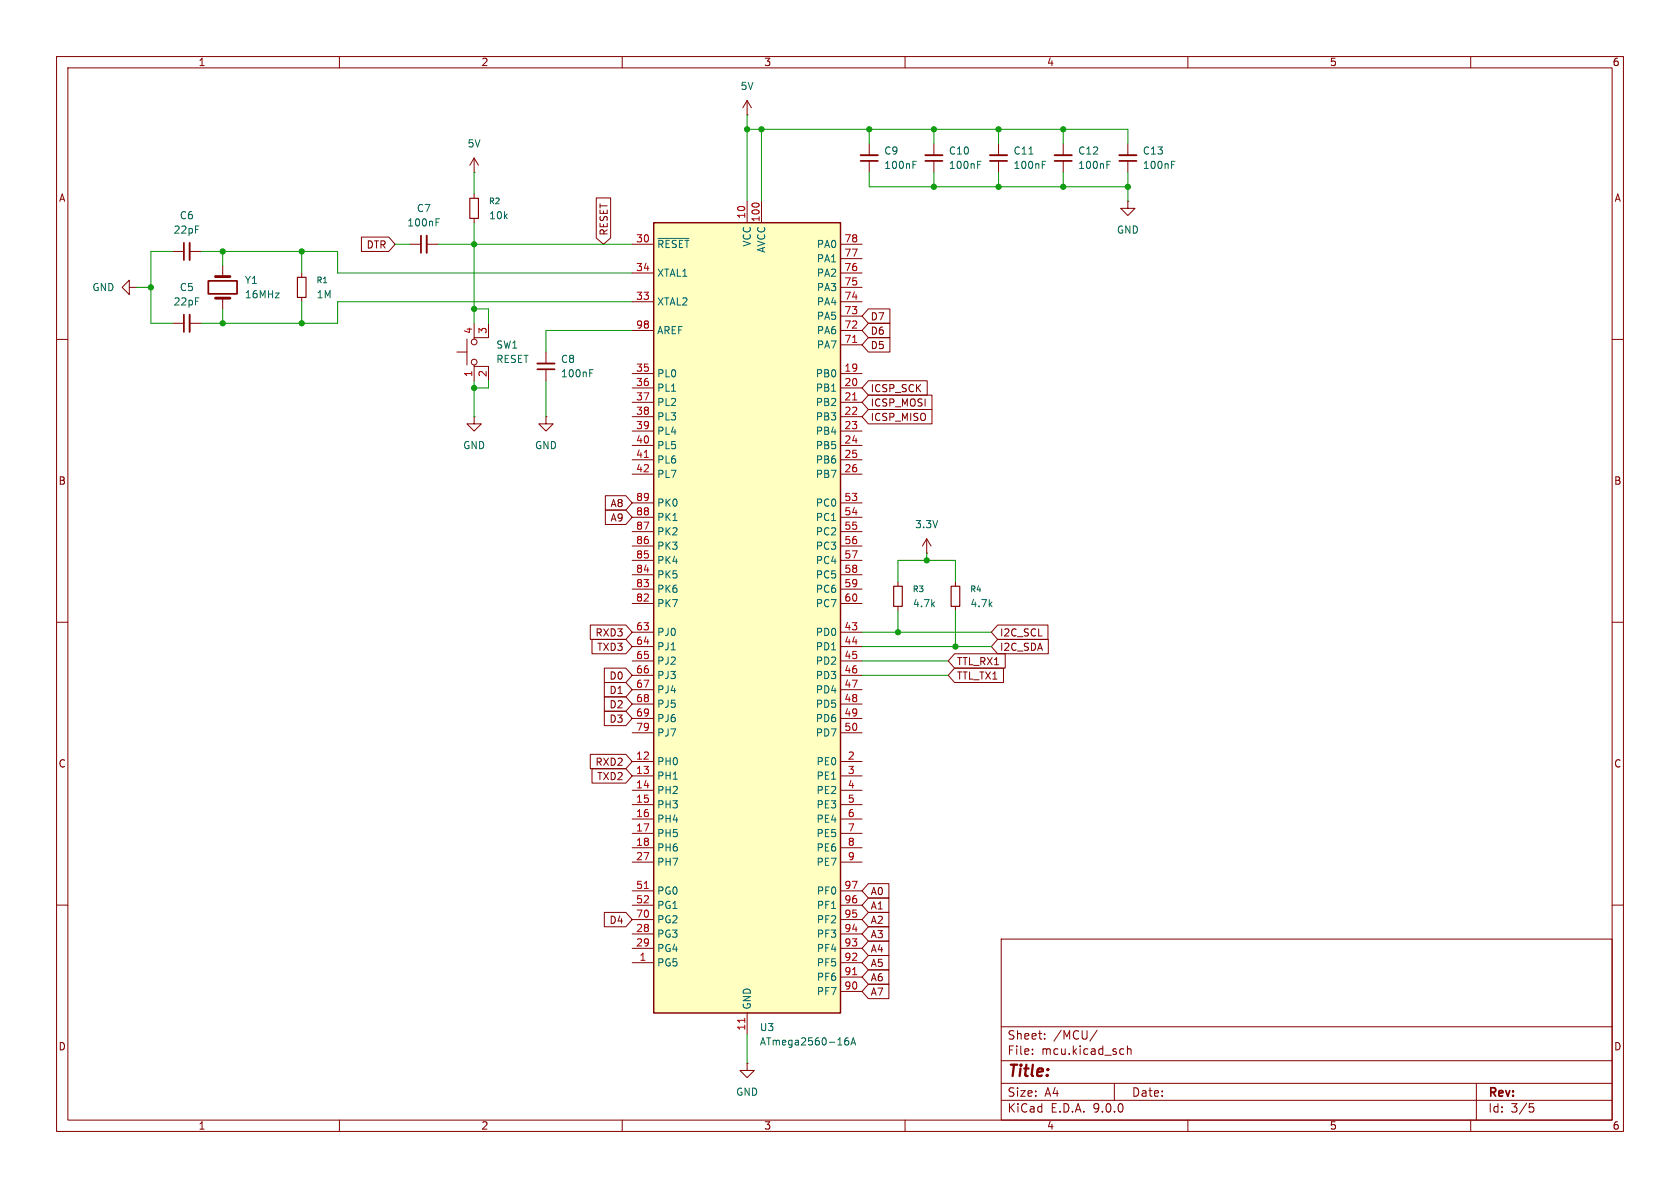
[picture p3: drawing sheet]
<svg xmlns="http://www.w3.org/2000/svg" width="297mm" height="210mm" viewBox="0 0 297 210" stroke-linecap="round" stroke-linejoin="round" font-family="sans-serif">
<g fill="none" stroke="#840000" stroke-width=".18">
<path d="M10 10h277v190h-277zM12 12h273v186h-273zM60 10v2M110 10v2M132.1 17.8l-.8 1.3M132.1 17.8l.7 1.3M132.1 17.8v2.5M160 10v2M210 10v2M260 10v2M83.8 30.5h.1M83.8 27.9v2.6"/>
<path d="M83.8 34.3v.8M83.8 38.6v.8M83.8 27.9l-.7 1.3M83.8 27.9l.8 1.3M132.1 20.3h.1M153.7 25.4v2M153.7 28.4v2.1M165.1 25.4v2M165.1 28.4v2.1M176.5 25.4v2M176.5 28.4v2.1M188 25.4v2"/>
<path d="M188 28.4v2.1M199.4 35.6v1.2h1.3l-1.3 1.3-1.3-1.3h1.3M199.4 35.6h.1M199.4 25.4v2M199.4 28.4v2.1M22.9 50.8v-1.3l-1.3 1.3 1.3 1.3v-1.3h1.2M24.1 50.8h.1M53.3 48.3v.7M53.3 52.6v.7M72.4 43.2h2M75.4 43.2h2.1M82.5 59.9v4.6"/>
<path d="M83.8 57.2v2.5M86.4 57.2v2.5h-2.6v.2M10 60h2M80.8 62.2h1.7M83.8 73.7v1.2h1.3l-1.3 1.3-1.3-1.3h1.3M83.8 73.7h.1M83.8 64.5v.3h2.6v2.5M83.8 64.8v2.5M96.5 73.7v1.2h1.3l-1.3 1.3-1.3-1.3h1.3M96.5 73.7h.1M96.5 62.2v2.1M96.5 65.3v2"/>
<path d="M285 60h2M163.8 97.8h.1M163.8 95.3l-.7 1.2M163.8 95.3l.8 1.2M163.8 95.3v2.5M10 110h2M158.7 102.9v.7M158.7 107.2v.8M168.9 102.9v.7M168.9 107.2v.8M285 110h2M10 160h2"/>
<path d="M177 166h108v32h-108zM285 160h2M60 198v2M110 198v2M132.1 188v1.2h1.2l-1.2 1.3-1.3-1.3h1.3M132.1 188h.1M160 198v2M177 194.5h108M177 191.5h108M177 187.5h108M177 181.5h108M182.5 186.3v.1"/>
<path d="M182.5 185.5v.1M184.7 183.6v.1M184.7 182.8v.1M194 182.1l-1.3 2M197 191.5v3M198.2 185.4l.5 .1M198.7 186.3l-.5 .1M199.3 185.5l.2-.1 .4 .1 .1 .9M199.3 184.9v1.5M210 198v2M260 198v2M261 191.5v6.5"/>
<path d="M270.4 195.1h.7M270.5 195.7h.4l.3 .3-.2 .5-.5 .1"/>
<circle cx="83.8" cy="60.5" r=".51"/>
<circle cx="83.8" cy="64" r=".51"/>
</g>
<path d="M152.1 28.4h3.1M163.6 28.4h3M175 28.4h3.1M186.4 28.4h3.1M197.9 28.4h3M74.4 41.7v3M95 65.3h3" fill="none" stroke="#840000" stroke-width=".3"/>
<path d="M152.1 27.4h3.1M163.6 27.4h3M175 27.4h3.1M186.4 27.4h3.1M197.9 27.4h3M75.4 41.7v3M95 64.3h3" fill="none" stroke="#840000" stroke-width=".33"/>
<g fill="none" stroke="#006464" stroke-width=".18">
<path d="M77.1 39.3h.4M77.1 38.7h.6M161.4 29.1h.4M161.4 28.5h.6M172.8 29.1h.5M172.8 28.5h.6M181.9 27.2h.7M184.3 29.1h.4M184.3 28.5h.6M195.7 29.1h.4M195.7 28.5h.6M207.1 29.1h.4"/>
<path d="M207.1 28.5h.6M104.3 65.9h.4M104.3 65.3h.6"/>
</g>
<path d="M83.1 35.1h1.5v3.5h-1.5zM52.6 49h1.5v3.6h-1.5zM158 103.6h1.5v3.6h-1.5zM168.1 103.6h1.6v3.6h-1.6z" fill="none" stroke="#840000" stroke-width=".2"/>
<path d="M115.6 39.4h33v139.7h-33z" fill="#ffffc2"/>
<path d="M115.6 39.4h33v139.7h-33z" fill="none" stroke="#840000" stroke-width=".25"/>
<g fill="none" stroke="#840000" stroke-width=".18">
<path d="M105.4 35h2.6v7.1l-1.3 1.1-1.3-1.1zM132.1 35.6v3.8M134.6 35.6v3.8M30.5 57.2h2M30.5 44.5h2M33.5 57.2h2.1M33.5 44.5h2.1M39.4 47v1.9M39.4 52.7v1.9M63.9 41.9h4.8l1.1 1.3-1.1 1.3h-4.8zM111.8 43.2h3.8M111.8 48.3h3.8"/>
<path d="M111.8 53.3h3.8M111.8 58.4h3.8M148.6 43.2h3.8M148.6 48.3h3.8M148.6 53.3h3.8M148.6 58.4h3.8M148.6 45.7h3.8M148.6 50.8h3.8M148.6 55.9h3.8M153.5 59.7h3.8v2.5h-3.8l-1.1-1.2zM153.5 54.6h3.8v2.6h-3.8l-1.1-1.3zM153.5 57.1h3.8v2.6h-3.8l-1.1-1.3z"/>
<path d="M111.8 66h3.8M111.8 68.6h3.8M111.8 71.1h3.8M111.8 73.7h3.8M111.8 76.2h3.8M111.8 78.7h3.8M148.6 66h3.8M148.6 68.6h3.8M148.6 71.1h3.8M148.6 73.7h3.8M148.6 76.2h3.8M148.6 78.7h3.8"/>
<path d="M148.6 61h3.8M153.5 67.3h10.4v2.6h-10.4l-1.1-1.3zM153.5 72.4h11.3v2.5h-11.3l-1.1-1.2zM153.5 69.8h11.3v2.6h-11.3l-1.1-1.3zM107 90.2h3.6l1.2 1.2-1.2 1.3h-3.6zM107 87.6h3.6l1.2 1.3-1.2 1.3h-3.6zM111.8 81.3h3.8M111.8 83.8h3.8M111.8 88.9h3.8M111.8 91.4h3.8M111.8 94h3.8M111.8 96.5h3.8"/>
<path d="M111.8 99.1h3.8M148.6 81.3h3.8M148.6 83.8h3.8M148.6 88.9h3.8M148.6 91.4h3.8M148.6 94h3.8M148.6 96.5h3.8M148.6 99.1h3.8M104.4 110.5h6.2l1.2 1.3-1.2 1.2h-6.2zM104.7 113h5.9l1.2 1.3-1.2 1.3h-5.9zM106.8 118.1h3.8l1.2 1.3-1.2 1.3h-3.8zM111.8 101.6h3.8"/>
<path d="M111.8 104.1h3.8M111.8 106.7h3.8M111.8 111.8h3.8M111.8 114.3h3.8M111.8 116.8h3.8M111.8 119.4h3.8M148.6 101.6h3.8M148.6 104.1h3.8M148.6 106.7h3.8M148.6 111.8h3.8M148.6 114.3h3.8M148.6 116.8h3.8"/>
<path d="M148.6 119.4h3.8M168.8 118.1h8.6v2.6h-8.6l-1.2-1.3zM168.8 115.6h8.9v2.5h-8.9l-1.2-1.3zM176.4 110.5h8.9v2.5h-8.9l-1.1-1.2zM176.4 113h8.9v2.6h-8.9l-1.1-1.3zM104.4 133.3h6.2l1.2 1.3-1.2 1.3h-6.2zM104.7 135.9h5.9l1.2 1.3-1.2 1.2h-5.9zM106.8 123.2h3.8l1.2 1.3-1.2 1.2h-3.8zM106.8 125.7h3.8l1.2 1.3-1.2 1.3h-3.8zM106.8 120.6h3.8l1.2 1.3-1.2 1.3h-3.8zM111.8 121.9h3.8M111.8 124.5h3.8"/>
<path d="M111.8 127h3.8M111.8 129.5h3.8M111.8 134.6h3.8M111.8 137.2h3.8M111.8 139.7h3.8M148.6 121.9h3.8M148.6 124.5h3.8M148.6 127h3.8M148.6 129.5h3.8M148.6 134.6h3.8M148.6 137.2h3.8M148.6 139.7h3.8"/>
<path d="M111.8 142.2h3.8M111.8 144.8h3.8M111.8 147.3h3.8M111.8 149.9h3.8M111.8 152.4h3.8M111.8 157.5h3.8M148.6 142.2h3.8M148.6 144.8h3.8M148.6 147.3h3.8M148.6 149.9h3.8M148.6 152.4h3.8M148.6 157.5h3.8"/>
<path d="M153.5 156.2h3.6v2.6h-3.6l-1.1-1.3zM153.5 158.7h3.6v2.6h-3.6l-1.1-1.3zM106.8 161.3h3.8l1.2 1.3-1.2 1.2h-3.8zM111.8 160h3.8M111.8 162.6h3.8M111.8 165.1h3.8M111.8 167.6h3.8M111.8 170.2h3.8M132.1 179.1v3.8M148.6 160h3.8M148.6 162.6h3.8M148.6 165.1h3.8"/>
<path d="M148.6 167.6h3.8M148.6 170.2h3.8M148.6 172.7h3.8M148.6 175.3h3.8M153.5 168.9h3.6v2.6h-3.6l-1.1-1.3zM153.5 171.4h3.6v2.6h-3.6l-1.1-1.3zM153.5 163.8h3.6v2.6h-3.6l-1.1-1.3zM153.5 166.4h3.6v2.5h-3.6l-1.1-1.3zM153.5 174h3.6v2.5h-3.6l-1.1-1.2zM153.5 161.3h3.6v2.5h-3.6l-1.1-1.2z"/>
</g>
<path d="M116.3 42.1h5.5M149.9 183.5h-.3a.86 .86 0 0 0 0 1.2l.4-.1 .1-.4-.3-.3h-.2l-.3 .3M150.4 184.7l.4-1.2 .5 1.2M150.5 184.4h.6" fill="none" stroke="#006464" stroke-width=".18"/>
<path d="M150.7 60.5h.8M150.7 70.7h.8M113.9 80.9h.7M113.9 157.1h.7M150.7 172.3h.8M131.7 180v.7" fill="none" stroke="#a90000" stroke-width=".18"/>
<path d="M38.1 52.7h2.5M38.1 48.9h2.5" fill="none" stroke="#840000" stroke-width=".51"/>
<path d="M32.5 42.9v3.1M32.5 55.6v3.1M36.8 49.7h5.1v2.2h-5.1z" fill="none" stroke="#840000" stroke-width=".3"/>
<path d="M33.5 42.9v3.1M33.5 55.6v3.1" fill="none" stroke="#840000" stroke-width=".33"/>
<g fill="none" stroke="#009600" stroke-width=".18">
<path d="M83.8 30.5v3.8M83.8 39.4v17.8M132.1 22.9h67.3v2.5M132.1 20.3v15.3M134.6 22.9v12.7M153.7 22.9v2.5M153.7 30.5v2.5h45.7M165.1 22.9v2.5M165.1 30.5v2.5M176.5 22.9v2.5M176.5 30.5v2.5M188 22.9v2.5"/>
<path d="M188 30.5v2.5M199.4 30.5v5.1M24.1 50.8h2.6M30.5 44.5h-3.8v12.7h3.8M35.6 44.5h24.1v3.8h52.1M39.4 44.5v2.5M39.4 54.6v2.6M53.3 44.5v3.8M53.3 53.3v3.9M69.8 43.2h2.6M77.5 43.2h34.3M83.8 54.6h2.6v2.6"/>
<path d="M111.8 58.4h-15.3v3.8M111.8 53.3h-52.1v3.9h-24.1M83.8 67.3v6.4M86.4 67.3v1.3h-2.6M96.5 67.3v6.4M163.8 97.8v1.3M152.4 114.3h22.9M152.4 111.8h22.9M152.4 119.4h15.2M152.4 116.8h15.2M158.7 102.9v-3.8h10.2v3.8M158.7 108v3.8"/>
<path d="M168.9 108v6.3M132.1 182.9v5.1"/>
</g>
<g fill="#009600" stroke="#009600" stroke-width=".18">
<circle cx="134.6" cy="22.9" r=".46"/>
<circle cx="153.7" cy="22.9" r=".46"/>
<circle cx="165.1" cy="33" r=".46"/>
<circle cx="163.8" cy="99.1" r=".46"/>
<circle cx="83.8" cy="54.6" r=".46"/>
<circle cx="83.8" cy="68.6" r=".46"/>
<circle cx="83.8" cy="43.2" r=".46"/>
<circle cx="188" cy="22.9" r=".46"/>
<circle cx="188" cy="33" r=".46"/>
<circle cx="176.5" cy="22.9" r=".46"/>
<circle cx="165.1" cy="22.9" r=".46"/>
<circle cx="199.4" cy="33" r=".46"/>
<circle cx="132.1" cy="22.9" r=".46"/>
<circle cx="176.5" cy="33" r=".46"/>
<circle cx="158.7" cy="111.8" r=".46"/>
<circle cx="168.9" cy="114.3" r=".46"/>
<circle cx="39.4" cy="44.5" r=".46"/>
<circle cx="39.4" cy="57.2" r=".46"/>
<circle cx="53.3" cy="44.5" r=".46"/>
<circle cx="53.3" cy="57.2" r=".46"/>
<circle cx="26.7" cy="50.8" r=".46"/>
</g>
<text font-size="2.8" fill="#840000" x="178" y="190.9">Title:</text>
<g font-size="2.1" fill="#840000">
<text x="178" y="184">Sheet:</text>
<text x="186.2" y="184">/MCU/</text>
<text x="178" y="186.7">File:</text>
<text x="184.1" y="186.7">mcu.kicad_sch</text>
<text x="178" y="196.9">KiCad</text>
<text x="178" y="194.1">Size:</text>
<text x="184.7" y="194.1">A4</text>
<text x="185.7" y="196.9">E.D.A.</text>
<text x="193.3" y="196.9">9.0.0</text>
<text x="200" y="194.1">Date:</text>
<text x="263" y="194.3">Rev:</text>
<text x="263" y="196.9">Id:</text>
<text x="267.1" y="196.9">3/5</text>
</g>
<g font-size="1.8" fill="#840000">
<text x="35" y="11.9">1</text>
<text x="85" y="11.9">2</text>
<text x="135" y="11.9">3</text>
<text x="185" y="11.9">4</text>
<text x="235" y="11.9">5</text>
<text x="285" y="11.9">6</text>
<text x="10.3" y="35.9">A</text>
<text x="285.3" y="35.9">A</text>
<text x="107.6" y="41.8" transform="rotate(-90 107.6 41.8)">RESET</text>
<text x="64.7" y="44.1">DTR</text>
<text x="153.8" y="56.8">D7</text>
<text x="153.8" y="59.4">D6</text>
<text x="153.8" y="61.9">D5</text>
<text x="153.8" y="69.5">ICSP_SCK</text>
<text x="153.8" y="74.6">ICSP_MISO</text>
<text x="153.8" y="72.1">ICSP_MOSI</text>
<text x="10.3" y="85.9">B</text>
<text x="107.8" y="89.9">A8</text>
<text x="285.3" y="85.9">B</text>
<text x="107.8" y="92.4">A9</text>
<text x="105.2" y="112.7">RXD3</text>
<text x="176.7" y="112.7">I2C_SCL</text>
<text x="105.5" y="115.3">TXD3</text>
<text x="169.1" y="117.8">TTL_RX1</text>
<text x="176.7" y="115.3">I2C_SDA</text>
<text x="107.6" y="120.3">D0</text>
<text x="107.6" y="125.4">D2</text>
<text x="107.6" y="122.9">D1</text>
<text x="169.1" y="120.3">TTL_TX1</text>
<text x="107.6" y="128">D3</text>
<text x="10.3" y="135.9">C</text>
<text x="105.2" y="135.6">RXD2</text>
<text x="285.3" y="135.9">C</text>
<text x="105.5" y="138.1">TXD2</text>
<text x="153.8" y="158.4">A0</text>
<text x="153.8" y="161">A1</text>
<text x="107.6" y="163.5">D4</text>
<text x="153.8" y="166.1">A3</text>
<text x="153.8" y="163.5">A2</text>
<text x="153.8" y="171.1">A5</text>
<text x="153.8" y="173.7">A6</text>
<text x="153.8" y="168.6">A4</text>
<text x="153.8" y="176.2">A7</text>
<text x="10.3" y="185.9">D</text>
<text x="285.3" y="185.9">D</text>
<text x="35" y="199.9">1</text>
<text x="85" y="199.9">2</text>
<text x="135" y="199.9">3</text>
<text x="185" y="199.9">4</text>
<text x="235" y="199.9">5</text>
<text x="285" y="199.9">6</text>
</g>
<g font-size="1.8" fill="#006464">
<text x="130.8" y="16.1">5V</text>
<text x="82.6" y="26.3">5V</text>
<text x="156.2" y="27.5">C9</text>
<text x="167.6" y="27.5">C10</text>
<text x="179.1" y="27.5">C11</text>
<text x="190.5" y="27.5">C12</text>
<text x="201.9" y="27.5">C13</text>
<text x="156.2" y="30.1">100nF</text>
<text x="167.6" y="30.1">100nF</text>
<text x="179.1" y="30.1">100nF</text>
<text x="190.5" y="30.1">100nF</text>
<text x="201.9" y="30.1">100nF</text>
<text x="30.6" y="41.5">22pF</text>
<text x="31.7" y="39">C6</text>
<text x="71.9" y="40.2">100nF</text>
<text x="73.6" y="37.7">C7</text>
<text x="86.4" y="39">10k</text>
<text x="197.4" y="41.5">GND</text>
<text x="116.1" y="44">~{RESET}</text>
<text x="132.9" y="43.7" transform="rotate(-90 132.9 43.7)">VCC</text>
<text x="135.5" y="44.8" transform="rotate(-90 135.5 44.8)">AVCC</text>
<text x="144.3" y="44">PA0</text>
<text x="144.3" y="46.6">PA1</text>
<text x="16.2" y="51.7">GND</text>
<text x="31.7" y="51.7">C5</text>
<text x="43.2" y="50.4">Y1</text>
<text x="43.2" y="52.9">16MHz</text>
<text x="55.9" y="52.9">1M</text>
<text x="116.1" y="49.1">XTAL1</text>
<text x="144.3" y="49.1">PA2</text>
<text x="144.3" y="51.7">PA3</text>
<text x="30.6" y="54.2">22pF</text>
<text x="116.1" y="54.2">XTAL2</text>
<text x="116.1" y="59.3">AREF</text>
<text x="144.3" y="54.2">PA4</text>
<text x="144.3" y="56.7">PA5</text>
<text x="144.3" y="59.3">PA6</text>
<text x="87.6" y="64.4">RESET</text>
<text x="87.6" y="61.8">SW1</text>
<text x="99.1" y="64.4">C8</text>
<text x="144.3" y="61.8">PA7</text>
<text x="99.1" y="66.9">100nF</text>
<text x="116.1" y="66.9">PL0</text>
<text x="116.1" y="69.4">PL1</text>
<text x="116.1" y="72">PL2</text>
<text x="144.1" y="66.9">PB0</text>
<text x="144.1" y="69.4">PB1</text>
<text x="144.1" y="72">PB2</text>
<text x="116.1" y="74.5">PL3</text>
<text x="116.1" y="77.1">PL4</text>
<text x="144.1" y="74.5">PB3</text>
<text x="144.1" y="77.1">PB4</text>
<text x="81.8" y="79.6">GND</text>
<text x="94.5" y="79.6">GND</text>
<text x="116.1" y="79.6">PL5</text>
<text x="116.1" y="82.1">PL6</text>
<text x="144.1" y="79.6">PB5</text>
<text x="144.1" y="82.1">PB6</text>
<text x="116.1" y="84.7">PL7</text>
<text x="116.1" y="89.8">PK0</text>
<text x="144.1" y="84.7">PB7</text>
<text x="144.1" y="89.8">PC0</text>
<text x="116.1" y="92.3">PK1</text>
<text x="116.1" y="94.8">PK2</text>
<text x="144.1" y="92.3">PC1</text>
<text x="144.1" y="94.8">PC2</text>
<text x="161.7" y="93.6">3.3V</text>
<text x="116.1" y="97.4">PK3</text>
<text x="116.1" y="99.9">PK4</text>
<text x="144.1" y="97.4">PC3</text>
<text x="144.1" y="99.9">PC4</text>
<text x="116.1" y="102.5">PK5</text>
<text x="116.1" y="105">PK6</text>
<text x="116.1" y="107.5">PK7</text>
<text x="144.1" y="102.5">PC5</text>
<text x="144.1" y="105">PC6</text>
<text x="144.1" y="107.5">PC7</text>
<text x="161.3" y="107.5">4.7k</text>
<text x="171.5" y="107.5">4.7k</text>
<text x="116.1" y="112.6">PJ0</text>
<text x="144.1" y="112.6">PD0</text>
<text x="116.1" y="115.2">PJ1</text>
<text x="116.1" y="117.7">PJ2</text>
<text x="144.1" y="115.2">PD1</text>
<text x="144.1" y="117.7">PD2</text>
<text x="116.1" y="120.2">PJ3</text>
<text x="116.1" y="122.8">PJ4</text>
<text x="116.1" y="125.3">PJ5</text>
<text x="144.1" y="120.2">PD3</text>
<text x="144.1" y="122.8">PD4</text>
<text x="144.1" y="125.3">PD5</text>
<text x="116.1" y="127.9">PJ6</text>
<text x="116.1" y="130.4">PJ7</text>
<text x="144.1" y="127.9">PD6</text>
<text x="144.1" y="130.4">PD7</text>
<text x="116.1" y="135.5">PH0</text>
<text x="144.3" y="135.5">PE0</text>
<text x="116.1" y="138">PH1</text>
<text x="116.1" y="140.6">PH2</text>
<text x="116.1" y="143.1">PH3</text>
<text x="144.3" y="138">PE1</text>
<text x="144.3" y="140.6">PE2</text>
<text x="144.3" y="143.1">PE3</text>
<text x="116.1" y="145.6">PH4</text>
<text x="116.1" y="148.2">PH5</text>
<text x="144.3" y="145.6">PE4</text>
<text x="144.3" y="148.2">PE5</text>
<text x="116.1" y="150.7">PH6</text>
<text x="116.1" y="153.3">PH7</text>
<text x="144.3" y="150.7">PE6</text>
<text x="144.3" y="153.3">PE7</text>
<text x="116.1" y="158.3">PG0</text>
<text x="116.1" y="160.9">PG1</text>
<text x="144.3" y="158.3">PF0</text>
<text x="144.3" y="160.9">PF1</text>
<text x="116.1" y="163.4">PG2</text>
<text x="116.1" y="166">PG3</text>
<text x="144.3" y="163.4">PF2</text>
<text x="144.3" y="166">PF3</text>
<text x="116.1" y="168.5">PG4</text>
<text x="116.1" y="171">PG5</text>
<text x="144.3" y="168.5">PF4</text>
<text x="144.3" y="171">PF5</text>
<text x="144.3" y="173.6">PF6</text>
<text x="132.9" y="178.6" transform="rotate(-90 132.9 178.6)">GND</text>
<text x="144.3" y="176.1">PF7</text>
<text x="134.2" y="185">ATmega2560-16A</text>
<text x="134.2" y="182.5">U3</text>
<text x="130" y="193.9">GND</text>
</g>
<g font-size="1.8" fill="#a90000">
<text x="131.8" y="38.8" transform="rotate(-90 131.8 38.8)">10</text>
<text x="134.4" y="39.4" transform="rotate(-90 134.4 39.4)">100</text>
<text x="112.4" y="42.9">30</text>
<text x="149.2" y="42.9">78</text>
<text x="149.2" y="45.5">77</text>
<text x="112.4" y="48">34</text>
<text x="112.4" y="53.1">33</text>
<text x="149.2" y="48">76</text>
<text x="149.2" y="50.5">75</text>
<text x="149.2" y="53.1">74</text>
<text x="83.6" y="59.1" transform="rotate(-90 83.6 59.1)">4</text>
<text x="86.1" y="59.1" transform="rotate(-90 86.1 59.1)">3</text>
<text x="112.4" y="58.2">98</text>
<text x="149.2" y="55.6">73</text>
<text x="149.2" y="58.2">72</text>
<text x="112.4" y="65.8">35</text>
<text x="149.2" y="60.7">71</text>
<text x="149.2" y="65.8">19</text>
<text x="83.6" y="66.7" transform="rotate(-90 83.6 66.7)">1</text>
<text x="86.1" y="66.7" transform="rotate(-90 86.1 66.7)">2</text>
<text x="112.4" y="68.3">36</text>
<text x="112.4" y="70.9">37</text>
<text x="149.2" y="68.3">20</text>
<text x="149.2" y="70.9">21</text>
<text x="112.4" y="73.4">38</text>
<text x="112.4" y="75.9">39</text>
<text x="149.2" y="73.4">22</text>
<text x="149.2" y="75.9">23</text>
<text x="112.4" y="78.5">40</text>
<text x="112.4" y="81">41</text>
<text x="112.4" y="83.6">42</text>
<text x="149.2" y="78.5">24</text>
<text x="149.2" y="81">25</text>
<text x="149.2" y="83.6">26</text>
<text x="112.4" y="88.6">89</text>
<text x="149.2" y="88.6">53</text>
<text x="112.4" y="91.2">88</text>
<text x="112.4" y="93.7">87</text>
<text x="149.2" y="91.2">54</text>
<text x="149.2" y="93.7">55</text>
<text x="112.4" y="96.3">86</text>
<text x="112.4" y="98.8">85</text>
<text x="112.4" y="101.3">84</text>
<text x="149.2" y="96.3">56</text>
<text x="149.2" y="98.8">57</text>
<text x="149.2" y="101.3">58</text>
<text x="112.4" y="103.9">83</text>
<text x="112.4" y="106.4">82</text>
<text x="149.2" y="103.9">59</text>
<text x="149.2" y="106.4">60</text>
<text x="112.4" y="111.5">63</text>
<text x="149.2" y="111.5">43</text>
<text x="112.4" y="114">64</text>
<text x="112.4" y="116.6">65</text>
<text x="112.4" y="119.1">66</text>
<text x="149.2" y="114">44</text>
<text x="149.2" y="116.6">45</text>
<text x="149.2" y="119.1">46</text>
<text x="112.4" y="121.7">67</text>
<text x="112.4" y="124.2">68</text>
<text x="149.2" y="121.7">47</text>
<text x="149.2" y="124.2">48</text>
<text x="112.4" y="126.7">69</text>
<text x="112.4" y="129.3">79</text>
<text x="149.2" y="126.7">49</text>
<text x="149.2" y="129.3">50</text>
<text x="112.4" y="134.4">12</text>
<text x="112.4" y="136.9">13</text>
<text x="149.8" y="134.4">2</text>
<text x="149.8" y="136.9">3</text>
<text x="112.4" y="139.4">14</text>
<text x="112.4" y="142">15</text>
<text x="149.8" y="139.4">4</text>
<text x="149.8" y="142">5</text>
<text x="112.4" y="144.5">16</text>
<text x="112.4" y="147.1">17</text>
<text x="112.4" y="149.6">18</text>
<text x="149.8" y="144.5">6</text>
<text x="149.8" y="147.1">7</text>
<text x="149.8" y="149.6">8</text>
<text x="112.4" y="152.1">27</text>
<text x="149.8" y="152.1">9</text>
<text x="112.4" y="157.2">51</text>
<text x="112.4" y="159.8">52</text>
<text x="149.2" y="157.2">97</text>
<text x="149.2" y="159.8">96</text>
<text x="112.4" y="162.3">70</text>
<text x="112.4" y="164.8">28</text>
<text x="112.4" y="167.4">29</text>
<text x="149.2" y="162.3">95</text>
<text x="149.2" y="164.8">94</text>
<text x="149.2" y="167.4">93</text>
<text x="113" y="169.9">1</text>
<text x="149.2" y="169.9">92</text>
<text x="149.2" y="172.5">91</text>
<text x="149.2" y="175">90</text>
<text x="131.8" y="182.3" transform="rotate(-90 131.8 182.3)">11</text>
</g>
<g font-size="1.4" fill="#006464">
<text x="86.3" y="36.3">R2</text>
<text x="55.8" y="50.3">R1</text>
<text x="161.3" y="104.9">R3</text>
<text x="171.4" y="104.9">R4</text>
</g>
</svg>
